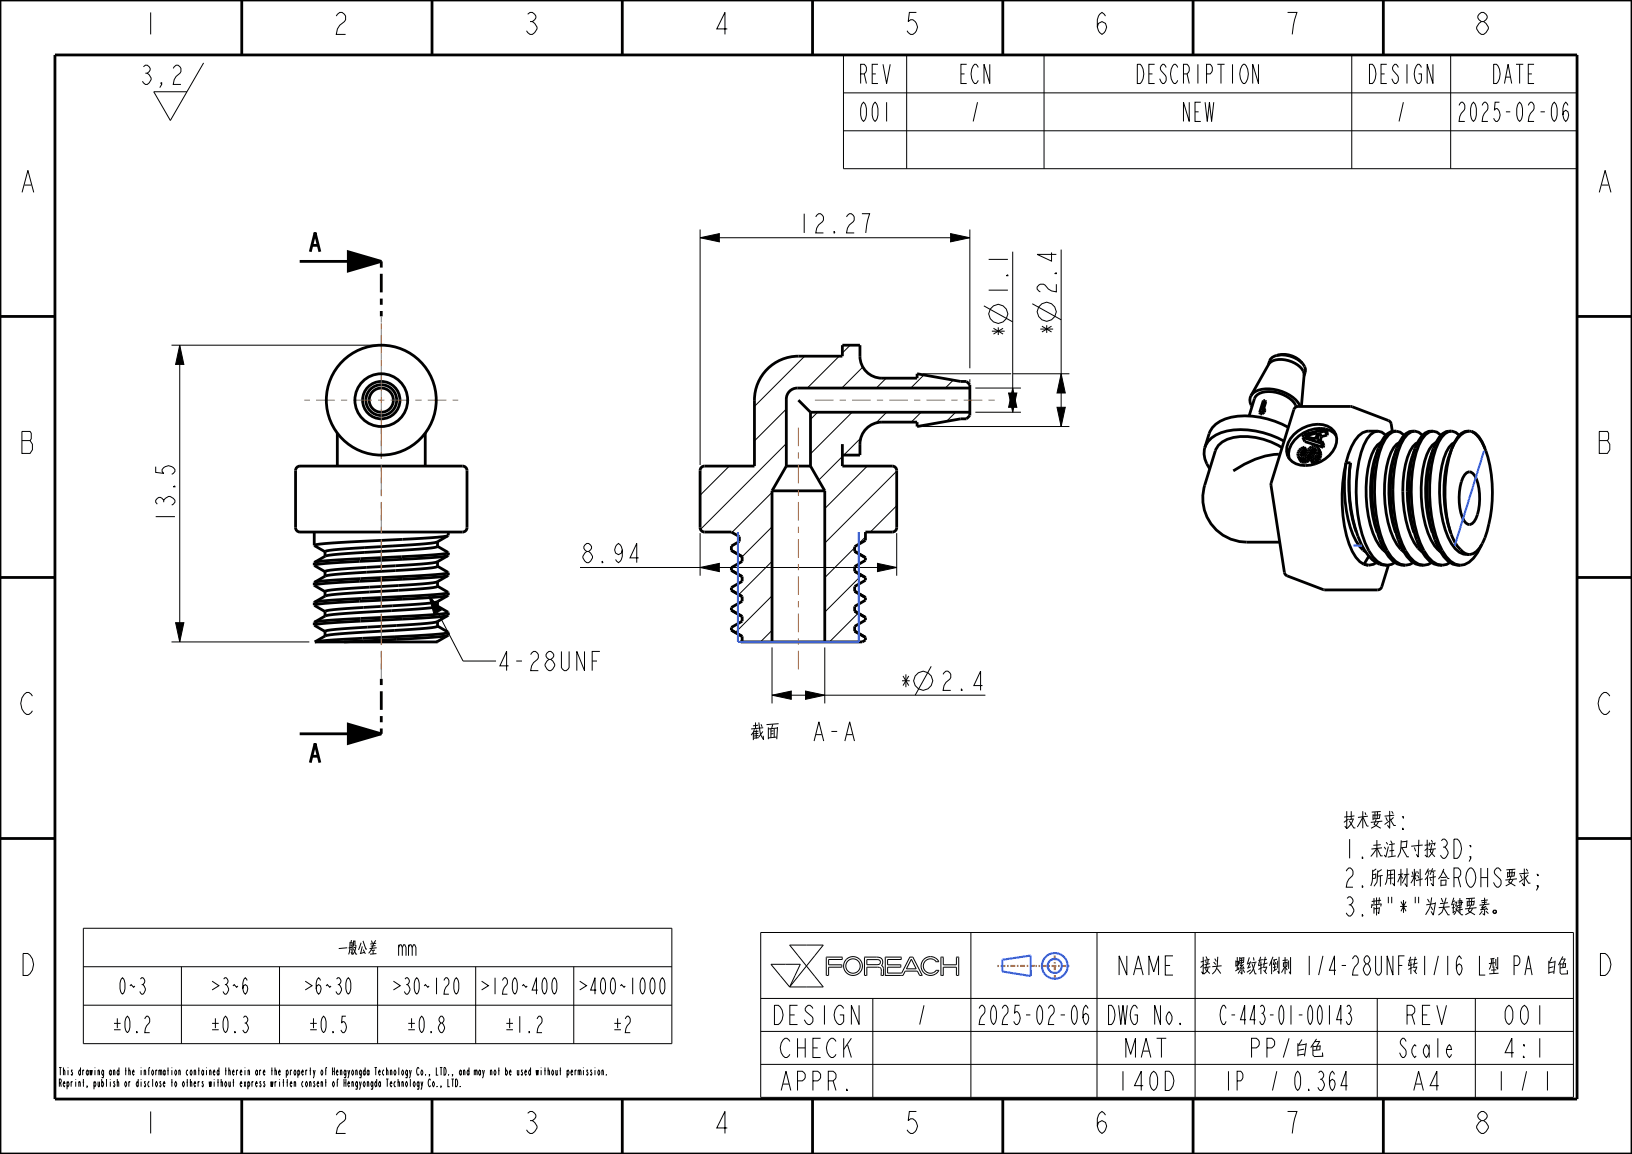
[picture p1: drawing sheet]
<svg xmlns="http://www.w3.org/2000/svg" width="297mm" height="210mm" viewBox="0 0 297 210" stroke-linecap="round" stroke-linejoin="round" font-family="sans-serif">
<g fill="none" stroke="#000" stroke-width=".18">
<path d="M26.1 12.2l.4-.3a.8 .8 0 0 1 .8 .8l-.5 .6a1.59 1.59 0 0 1 .7 1.2 1.15 1.15 0 0 1-1 .9l-.6-.6M26.5 13.3h.3M29.4 15.4l-.1-.3h.1v.3l-.3 .5M31.5 12.4l.6-.5h.3l.5 .5a1.35 1.35 0 0 1-.8 1.5l-.4 .6-.2 .9h1.4M37.1 11.4l-6.1 10.5-3-5.2h6M153.5 10h133.5v20.7h-133.5zM153.5 16.9h133.5M165 10v20.7M190 10v20.7M207 11.7a.96 .96 0 0 1 1 .9 2.6 2.6 0 0 1-.5 2.6h-.5zM229 11.7v3.5l-1-3.5v3.5M246 10v20.7"/>
<path d="M264 10v20.7M265.5 19.2l.4-.6h.3a1.25 1.25 0 0 1-.3 2l-.2 .6-.2 .9h1.1M285.3 19.2l-.3-.6a2.91 2.91 0 0 0 0 3.5 1.6 1.6 0 0 0 .3-1.7l-.3-.3-.4 .3-.2 .5M153.5 23.8h133.5M156.9 38.9h1.4l-.6 2-.1 1.5M127.4 43.3l3.5-.8v1.5zM127.4 41.8v42.8M127.4 43.3h49.1M173 42.5l3.5 .8-3.5 .7zM176.5 41.8v25.2M179 55.7l5.3 2.9M184.3 45.8v29.2"/>
<path d="M187.9 55.3l5.2 2.9M193.1 45.4v32.2M31.2 62.8h37.2M32.7 62.8l.8 3.5h-1.5zM32.7 62.8v54M143.1 74.4l-5.8 5.8M146.4 64.8l-9.1 9.2M148.8 75l-1.3 1.3M152.7 64.8l-5.8 5.8M154.7 62.8l-1.4 1.4M155.1 75l-7.6 7.6M156.7 79.7l-3.1 3.1"/>
<path d="M157 66.8l-3.8 3.8M161.3 68.8l-1.8 1.8M161.4 75l-2 2M167.6 75l-1.8 1.8M167.9 77.6h26.7M167.9 68h16.1M168.1 68.2l-2.3 2.4M173.5 69.2l-1.5 1.4M173.9 75l-1.6 1.7M176.5 69v.6M177.5 75h8.3M177.5 70.6h8.3"/>
<path d="M183.5 71.5h1.5l-.7 3.5zM184.3 70.6l.7 3.5h-1.5zM184.4 68h10.2M192.4 74.1h1.5l-.8 3.5zM193.1 68l.8 3.5h-1.5zM28.3 84.9v1.1l1.5 .1-.3-.3a1.12 1.12 0 0 1 1.8-.9l.5 .5v.4l-.5 .5M127.4 97v7.8M132.7 84.8l-5.3 5.3M140.5 89.6l-7.3 7.3M140.5 95.9l-5.4 5.4M143.1 80.7l-15.6 15.6M153.3 83.1l-4.3 4.3"/>
<path d="M155.5 99.7l-5.4 5.4M157.5 97.7l-1.5 1.5M157.8 84.8l-7.7 7.8M163.2 92l-4.8 4.8M163.2 85.7l-13.1 13.1M163.2 97v7.8M31.2 116.8h25.1M32 113.3h1.5l-.8 3.5zM78 108.3l2.3 2.7-1.3 .7zM78 108.3l6.3 12h6M105.6 103.3h57.6M109.2 118.5h-1.4v3.5"/>
<path d="M116.2 101.5h-1.5l1.2-2.6v3.5M127.4 103.3l3.5-.8v1.5zM140.5 102.2l-6 6M140.5 108.4l-6.7 6.7M140.5 117.8v10.2M140.5 114.7l-2.1 2.1M150.1 117.8v10.2M156.2 111.6l-5.3 5.2M156.8 104.7l-6.7 6.7M159.7 102.5l3.5 .8-3.5 .7zM107.8 120.3h.8M140.5 126.5l3.5-.7v1.5z"/>
<path d="M140.5 126.5h38.8M146.6 125.8l3.5 .7-3.5 .8zM169.5 121.3l-2.9 5.2M15.2 168.9h107.1v21h-107.1zM15.2 175.9h107.1M33 175.9v14M50.9 175.9v14M68.7 175.9v14M72.5 172.4l.3-.5h.2l.2 .5v1.5M86.6 175.9v14M104.4 175.9v14M138.4 169.7h147.9v30h-147.9z"/>
<path d="M140.3 175.5h5.3l-1.9 4.1zM143.7 172h6.1l-3 3.8zM146.8 175.8l3 3.8h-6.1M146.8 175.8l-3.1 3.8M150.8 177.5v-1.5h2.4v-.4h-2.4v-1h2.4l.1-.4h-2.9v3.3h.4M157.8 174.6l2.1 .1 .3 .1v.4l-.4 .3h-2zM157.8 177.5v-1.5h1.9l.4 .1 .2 .2 .1 1.2h.4M160.8 177.5v-1.3l-.4-.5 .2-.6-.2-.7-.7-.2h-2.3l-.1 3.3h.5M164.3 177.5h.1M165.9 174.6l.8 1.7h-1.7zM166.1 174.2h-.5l-1.5 2.9h-2.6v-1.1h2.4v-.4h-2.4v-1h2.5v-.4h-2.9v3.3h3.2M166.1 174.2h.1"/>
<path d="M166.1 174.2l1.7 3.3h-.4l-.4-.8h-2.3l-.4 .8M170.4 175l-.7-.5h-.8l-.6 .5-.3 .8 .3 .8 .6 .4h.8l.7-.4M170.4 176.6h.1M170.4 175h.1M170.4 176.6h.4M170.4 175h.5l-.4-.5-.5-.3-.7-.1-.7 .1-.5 .4-.3 .5-.2 .5 .1 .7 .5 .8 1 .4 1-.2 .7-.7M170.8 176.6h.1M171.2 174.2h.5v1.4h2.4v-1.4h.4v3.3h-.4v-1.5h-2.4v1.5h-.5zM176.7 169.7v30M199.6 169.7v30M217.5 169.7v30M15.2 182.9h107.1"/>
<path d="M50.7 195.1h.3l-.1-.4a.68 .68 0 0 0 0 1l.1-.3M52.1 195.1l.2-.4a.58 .58 0 0 1-.1 1l-.1-.4M52.1 194.7v1.4M52.8 197.2h.3l-.1-.4a.68 .68 0 0 0 0 1l.1-.3M52.8 194.7v1M53.1 194.8l-.2-.1-.1 .3M53.5 197.1l.2-.3 .1 1M53.5 196.8v1M53.7 194.7a.68 .68 0 0 1 0 1 .68 .68 0 0 1 0-1zM54.2 195.1l.2-.4a.58 .58 0 0 1-.1 1l-.1-.4M54.2 194.7v1.4M54.9 195.1h.3l-.1-.4a.68 .68 0 0 0 0 1l.1-.3"/>
<path d="M55.2 196.9l-.1-.1a.68 .68 0 0 0 0 1l.1-.2M55.6 194.7v1M55.8 196.8a.68 .68 0 0 1 0 1 .68 .68 0 0 1 0-1zM55.9 194.8l-.2-.1-.1 .3M56.3 197.1l.2-.3 .1 1M56.3 194.8h.3M56.3 196.8v1M56.5 194.3v1.4M57 194.7l.2 .8-.2 .6M57.3 196.9l-.1-.1-.1 .1a.52 .52 0 0 1 0 .9l-.1-.3M57.4 194.7l-.2 .8M57.7 197.2h.3l-.1-.4a.68 .68 0 0 0 0 1l.1-.3"/>
<path d="M58.4 197.1l.2-.3 .1 1M58.4 196.8v1M58.6 194.7a.68 .68 0 0 1 0 1 .68 .68 0 0 1 0-1zM59.1 196.9h.3M59.2 194.8h.2M59.3 196.4v1.4M59.5 194.4l-.1-.1-.1 .2v1.2M60.7 196.8a.68 .68 0 0 1 0 1 .68 .68 0 0 1 0-1zM61.3 196.9h.2M61.6 196.5l-.1-.1-.1 .2v1.2M81.5 196.4v1.4h.4M82.4 196.4v1.4"/>
<path d="M82.9 196.4h.2a1.23 1.23 0 0 1 0 1.4h-.2zM83.7 197.6l.1 .2zM101.8 194.8h.3M102 194.3v1.4M103.2 195.1l.2-.4a.58 .58 0 0 1-.1 1l-.1-.4M103.2 194.7v1.4M103.9 195.1h.3l-.1-.4a.68 .68 0 0 0 0 1l.1-.3M104.6 194.7v1M104.9 194.8l-.2-.1-.1 .3M105.2 195l.2-.3 .1 1M105.2 194.7v1M105.5 195l.2-.3v1"/>
<path d="M106.2 194.3v.1M106.2 194.7v1M107 194.8l-.1-.1-.1 .1a.52 .52 0 0 1 0 .9l-.1-.3M107.7 194.8l-.1-.1-.1 .1a.52 .52 0 0 1 0 .9l-.1-.3M108.3 194.3v.1M108.3 194.7v1M109 194.7a.68 .68 0 0 1 0 1 .68 .68 0 0 1 0-1zM109.5 195l.2-.3 .1 1M109.5 194.7v1M110.3 195.5l.1 .2zM138.4 181.7h147.9M138.4 187.7h147.9"/>
<path d="M138.4 193.7h147.9M158.8 181.7v18M178.2 183.5l.4-.6h.2a1.25 1.25 0 0 1-.2 2.1l-.3 .6-.1 .8h1M198 183.5l-.4-.6a2.91 2.91 0 0 0 0 3.5 1.6 1.6 0 0 0 .4-1.7l-.4-.3-.4 .3-.1 .6M223.1 183.5l-.3-.6a.94 .94 0 0 0-.7 .9 2.98 2.98 0 0 0 .5 2.6h.2l.3-.5M245.1 183.2l.2-.3a.82 .82 0 0 1 .6 .7 .82 .82 0 0 1-.4 .8l.3 .3a1.35 1.35 0 0 1-.3 1.7h-.2l-.3-.5M245.3 184.4h.2M250.6 181.7v18M268.5 181.7v18"/>
<circle cx="181.7" cy="57.1" r="1.72"/>
<circle cx="190.5" cy="56.8" r="1.72"/>
<circle cx="168" cy="123.9" r="1.72"/>
<circle cx="155.2" cy="175.8" r="1.31"/>
<circle cx="155.2" cy="175.8" r="1.71"/>
</g>
<g fill="#000">
<path d="M63.4 45.8l6 1.8-6 1.7zM127.4 43.3l3.5-.8v1.5zM173 42.5l3.5 .8-3.5 .7zM32.7 62.8l.8 3.5h-1.5zM184.3 70.6l.7 3.5h-1.5zM183.5 71.5h1.5l-.7 3.5zM193.1 68l.8 3.5h-1.5zM192.4 74.1h1.5l-.8 3.5zM32 113.3h1.5l-.8 3.5zM78 108.3l2.3 2.7-1.3 .7zM127.4 103.3l3.5-.8v1.5zM159.7 102.5l3.5 .8-3.5 .7z"/>
<path d="M63.4 131.8l6 1.7-6 1.8zM140.5 126.5l3.5-.7v1.5zM146.6 125.8l3.5 .7-3.5 .8z"/>
</g>
<g fill="none" stroke="#000" stroke-width=".51">
<path d="M0 0h297v210h-297zM10 10h277v190h-277zM44 .1v10M78.6 .1v10M113.2 .1v10M147.9 .1v10M182.5 .1v10M217.1 .1v10M251.7 .1v10M0 57.6h10M54.5 47.6h14.9M63.4 45.8l6 1.8-6 1.7z"/>
<path d="M287 57.6h10M145.3 72.8l2.2 2.2M147.5 75v9.8M147.5 75h29M176.5 70.6h-31.4a2 2 0 0 0-2 2v12.2M229.2 75.1l.2 .2h.3M229.2 75.1h.4M229.6 75.1l.1 .2M230 74.8l.1 .2M230 74.8l-.4 .3M230.1 74.4l.1 .2-.1 .4M230.1 74.4l-.1 .4"/>
<path d="M230.1 75l-.4 .3M230.2 72.9l.2 .2-.5 1.4M230.2 72.9h-.3l-.7 2.2M230.2 72.9l-.5 1.8 .4-.3M232.4 64.7a1.68 1.68 0 0 0-1.4 1M232.4 64.7a5.3 5.3 0 0 1 4.6 1.4M232.4 64.7a4.4 4.4 0 0 1 4.6 1.4M237 66.1a1.76 1.76 0 0 1 .5 1.6M237.1 79.6l.4 .8 3.3 1M237.1 79.6l3.4 1.1M237.5 79.4l2.3-.6-.4 1.1zM239.5 79.7l-.5 .1"/>
<path d="M240.1 78.7l.4 .7M240.1 78.7l-.4 1.3 .9 .3M240.5 79.4l-.2 .8M241.1 78.4l-1 .3M241.1 78.4l.4 .8M241.3 78l-4 1.1-.2 .5M241.3 78l.3 .8-.1 .4M241.3 78l-.2 .4M241.5 79.2l-1 .2M249 78.5a2.97 2.97 0 0 0-2.4 1.7l-.7 1.1-.9 2.9M252.2 79.2a1.79 1.79 0 0 0-2.8-.1 9.8 9.8 0 0 0-2.1 4.8 28.3 28.3 0 0 0 1.1 14.9 6.6 6.6 0 0 0 3.1 3.9l.9 .2 .8-.2 .7-.3M253.4 78.5l-.3-1.5-.2-.4-7-2.6-10 .1-.4 .4-4.2 13.6 2.4 16.1 .4 .5 6.9 2.6 9.7 .1 .4-.2 .3-.3 1.3-4.1"/>
<path d="M253.6 78.5a2.94 2.94 0 0 0-2.3 2l-.5 1.1M255.5 79.2a1.8 1.8 0 0 0-2.8-.1 9.8 9.8 0 0 0-2.1 4.9 28.3 28.3 0 0 0 1.2 14.8 6.6 6.6 0 0 0 3 3.9l1 .2 .8-.2 .6-.3M257 78.5a2.94 2.94 0 0 0-2.3 2l-.5 1.1M258.9 79.2a1.74 1.74 0 0 0-2.8-.2 9.2 9.2 0 0 0-2.1 4.7 28.2 28.2 0 0 0 1.2 15.3 6.5 6.5 0 0 0 3 3.7l.9 .2 .8-.2 .6-.3M260.3 78.5a2.68 2.68 0 0 0-2.1 1.7l-.7 1.4M262.2 79.2a1.8 1.8 0 0 0-2.8-.1 9.8 9.8 0 0 0-2.1 4.9 28.3 28.3 0 0 0 1.2 14.8 6.6 6.6 0 0 0 3 3.9l.9 .2 .9-.2 .6-.3M263.7 78.5a2.94 2.94 0 0 0-2.3 2l-.5 1.1M265.6 79.2a1.87 1.87 0 0 0-3.2 .4 16.7 16.7 0 0 0-2.2 8.6 25.2 25.2 0 0 0 2.3 12 4.3 4.3 0 0 0 3.3 2.7 3.9 3.9 0 0 0 3.1-2.4l.7-1.3M267 78.5a2.94 2.94 0 0 0-2.3 2l-.5 1.3M267.8 78.5a4.5 4.5 0 0 1 2.5 3.1M267.8 78.5a2.4 2.4 0 0 0-2.6 1.3l-1 2M267.8 78.5a5.8 5.8 0 0 1 2.6 3.6 24.5 24.5 0 0 1-.6 16.8 3.1 3.1 0 0 1-2.4 2"/>
<path d="M54 85.1l.6-.3h29.6a.8 .8 0 0 1 .8 .8v10.4a.8 .8 0 0 1-.8 .8h-29.6a.8 .8 0 0 1-.8-.8v-10.4zM79.6 99.4l2 1.2a48.5 48.5 0 0 1-8.5 .7l-7.5 .4a54.3 54.3 0 0 0-8.4 .6M79.6 98.6v.8a38.6 38.6 0 0 1-8.1 .8l-10.7 .7a5.4 5.4 0 0 0-3.6 1.4M81.5 97.5l-1.9 1.1a48.1 48.1 0 0 1-8.1 .8l-11.6 .8-.7 .2v.8M81.5 97.5l-3.2 .4-11 .5a64.9 64.9 0 0 0-10.1 .8l2 1.2M81.6 97.4l-.1 .1M140.5 89.3v27.5M140.5 89.3h9.6M143.1 84.8h4.4M143.1 84.8l-2.6 4.5M147.5 84.8l2.6 4.5M150.1 89.3v27.5"/>
<path d="M153.3 80.8v4h9.1a.8 .8 0 0 1 .8 .8v10.4a.8 .8 0 0 1-.8 .8h-4.9v1.5l-2 1.2v.8l2 1.2M153.3 82.8h3.2a5.5 5.5 0 0 1 1.2-4.8 4 4 0 0 1 2.8-1.2h6.4v.8l7.9-1.4h1.1l.6-.6v-5.6l-.6-.6h-1.1l-7.9-1.4v.8h-6.4a4 4 0 0 1-4-4v-2h-3.2v2h-8a8 8 0 0 0-8 8v12h-9.1a.8 .8 0 0 0-.8 .8v10.4a.8 .8 0 0 0 .8 .8h4.9l1.5 .9v.8l-1.5 .9v.8M232.7 82.7a14.7 14.7 0 0 0-8.3 3M233.3 81.5a12 12 0 0 0-10-1.6 3.4 3.4 0 0 0-2.1 2.1l-2 6.3a8 8 0 0 0 7.7 10.4M236.3 83.1l.6 1M236.3 83.1l.2 .2M236.5 83.3l.4 .8M236.5 83.3l.3 .1M236.7 82.6l.1 .3 .3 .1M236.7 82.6l.2 .4M236.8 82.2l.3 .7M236.8 82.2l-.1 .4"/>
<path d="M236.8 83.4l.4 .7M236.8 83.4h.3M236.9 84.1h.3M236.9 82l.4 .7M236.9 82l-.1 .2M237.1 83.4l.4 .7M237.1 81.8l.4 .8M237.1 81.8l-.2 .2M237.1 82.9v.1M237.2 84.1h.3M237.3 82.7l-.2 .2M237.3 81.8l.4 .7"/>
<path d="M237.3 81.8h-.2M237.4 81.4a1.32 1.32 0 0 0-1.1 1.7M237.4 81.4l.4 .7-.1 .4M237.4 81.4l-.1 .4M237.4 83.3l-.3 .1M237.4 83.3l.4 .8M237.5 82.6l-.2 .1M237.7 82.5l-.2 .1M237.8 84.1h-.3M237.8 83.1l-.4 .2M237.8 83.1l.4 .7M238.1 82.8l.3 .8"/>
<path d="M238.1 82.8l-.3 .3M238.2 83.8l-.4 .3M238.2 82.6l.4 .7M238.2 82.6l-.1 .2M238.3 82.2l.4 .7M238.3 82.2l-.1 .4M238.4 83.6l-.2 .2M238.5 81.9l.4 .7M238.5 81.9l-.2 .3M238.5 83.6l.4 .7h.3M238.6 83.3l-.2 .3M238.7 82.9l-.1 .4"/>
<path d="M238.7 81.7l.4 .7M238.7 81.7l-.2 .2M238.9 83.5l-.4 .1M238.9 83.5l.3 .8M238.9 82.6l-.2 .3M239 81.6l-.3 .1M239 81.6l.4 .7M239 81.6h.2M239.1 82.4l-.2 .2M239.2 81.6l.3 .3v.3M239.2 81.6l.3 .6M239.3 83.3l-.4 .2"/>
<path d="M239.3 83.3l.4 .8M239.4 82.3h.1M239.4 82.3l-.3 .1M239.5 82.2a1.01 1.01 0 0 1-.9 1l-.1 .4M239.6 83l-.3 .3M239.6 83l.4 .8M239.7 84.1l-.5 .2M239.8 82.7l.4 .7M239.8 82.7l-.2 .3M239.9 81.6l.1 .2M239.9 81.6a1.2 1.2 0 0 0-1.2-.4 1.2 1.2 0 0 0-.8 1 .93 .93 0 0 1-.8 .8M239.9 81.6l.5 1"/>
<path d="M240 82.2l.4 .7M240 82.2l-.2 .5M240 81.8v.4M240 81.8l.4 .8M240 83.8l-.3 .3M240.2 83.4l-.2 .4M240.4 82.9l-.2 .5M240.4 82.6v.3M240.5 80.7l.3 .7M240.6 80.3l.3 .7-.1 .4M240.6 80.3l-.1 .4M245 84.2a26.4 26.4 0 0 0 1.2 13.1 6.1 6.1 0 0 0 2.3 3.1"/>
<path d="M245 84.2a28.2 28.2 0 0 0 .5 14.8 6.1 6.1 0 0 0 2.7 3.7M245 84.2h.8M245.8 84.2a28.5 28.5 0 0 0 1.9 14.8 7 7 0 0 0 3.4 3.7l.9 .2M245.8 84.2a26.9 26.9 0 0 0 1 12.6M250.8 81.6a27.5 27.5 0 0 0 .6 17.3 6.8 6.8 0 0 0 2.9 3.7l1 .3M250.8 81.6a22.6 22.6 0 0 0-.2 15.3M251.3 80.5a3.3 3.3 0 0 0-1.7 2.2 22.5 22.5 0 0 0 .8 15.6l.7 1 1 1.1M254.2 81.6a27.5 27.5 0 0 0 .5 17.3 6.8 6.8 0 0 0 2.9 3.7l1.1 .3M254.2 81.6a22.5 22.5 0 0 0-.2 15.3M254.6 80.6a4.4 4.4 0 0 0-1.9 3 23.2 23.2 0 0 0 .9 14.3l.6 1.2 .7 .8 .6 .5M257.5 81.6a27.5 27.5 0 0 0 .6 17.4 6.7 6.7 0 0 0 2.8 3.6l1.1 .3M257.5 81.6a22.3 22.3 0 0 0-.2 15.3"/>
<path d="M258 80.6a3.8 3.8 0 0 0-1.9 2.6 22.3 22.3 0 0 0 1.3 15.6l.6 .9 .8 .7M260.9 81.6a27.5 27.5 0 0 0 .5 17.3 6.7 6.7 0 0 0 3 3.8l.9 .2M260.9 81.6a22.7 22.7 0 0 0-.3 15.3M261.3 80.5a3.3 3.3 0 0 0-1.6 2.2 22.5 22.5 0 0 0 .7 15.6l.7 1 1 1.1M264.2 81.8a22.5 22.5 0 0 0-.2 15.1M264.2 81.8a25.6 25.6 0 0 0 .1 15.9 5.2 5.2 0 0 0 2.8 3.2h.3M264.7 80.6a4.2 4.2 0 0 0-1.9 2.8 23.2 23.2 0 0 0 .7 14.4 4.5 4.5 0 0 0 3.3 3.1h.6M266.9 86a.83 .83 0 0 1 1.2 .2 7.6 7.6 0 0 1 1.1 5.7 5.5 5.5 0 0 1-1.3 3.4 .83 .83 0 0 1-1.1-.1 7.6 7.6 0 0 1-1.2-5.7 5.5 5.5 0 0 1 1.3-3.5zM0 105.1h10M57.2 109.6h.1M57.2 102.3v.1M57.2 106h.1"/>
<path d="M57.2 113.2v.1M59.2 107.6v.9M59.2 111.3v.8M79.6 113.9l2 1.2a68.2 68.2 0 0 1-9.7 .8l-11 .5-3.6 .4M79.6 110.3l2 1.2a44.6 44.6 0 0 1-8.4 .7l-7.6 .3a54.3 54.3 0 0 0-8.4 .7M79.6 106.7l2 1.1a44.6 44.6 0 0 1-8.4 .8l-7.4 .3a58.8 58.8 0 0 0-8.6 .7M79.6 103l2 1.2a44.6 44.6 0 0 1-8.4 .7l-7.6 .4a54.3 54.3 0 0 0-8.4 .7M79.6 113.1v.9l-1.1 .2-17.5 1.2a5.5 5.5 0 0 0-3.7 1.4l22.3-.1M79.6 109.5v.8a41.4 41.4 0 0 1-8.3 .8 119 119 0 0 0-11.9 .9l-2.2 1.2M79.6 106.7l-.8 .2-1.9 .2-9.7 .6a47.6 47.6 0 0 0-8 .8l-2 1.1M79.6 103.1l-1 .2-2 .2-15.6 1a5.7 5.7 0 0 0-3.8 1.5M79.6 102.2v.9"/>
<path d="M79.6 105.8v.9M81.5 112l-3.2 .4-12.7 .6a44.6 44.6 0 0 0-8.4 .8l2 1.1M81.5 104.7l-4.7 .5-16.3 .9-2.2 .2-1.1 .2 2 1.2M81.5 112a5.7 5.7 0 0 1-3.7 1.4l-17.6 1.2-1 .3v.8M81.5 108.4l-1.9 1.1a50.1 50.1 0 0 1-8.2 .7l-9.6 .6-1.9 .2-.7 .3M81.5 104.7a6.5 6.5 0 0 1-4.6 1.6l-14.4 .9-2.1 .2-1.2 .2M81.5 101.1a5.7 5.7 0 0 1-3.8 1.5l-17.6 1.2-.9 .2v.9M81.5 115.6l-2.1 1.2M81.5 115.6a68.4 68.4 0 0 1-9.4 .7l-9.5 .5M81.5 108.4l-4.7 .4-16.4 .9-2.2 .2-1 .2 2 1.2M81.5 101.1l-4.7 .5-16.4 .8-2.2 .2-1 .3 2 1.1M81.6 101.1h-.1"/>
<path d="M81.6 104.7h-.1M81.6 111.9l-.1 .1M81.6 115.6h-.1M81.6 108.3l-.1 .1M133.1 114.7l1.9 1.1M133.1 107.4l1.9 1.2M133.1 114.7l2 1.1v.9l-.3 .1h22.1l.6-.3v-.5M133.1 111l2 1.2v.8l-2 1.2v.5M133.1 107.4l2 1.1v.9l-2 1.2v.4M133.1 103.8l2 1.1v.9l-2 1.1v.5M133.1 100.2l2 1.1v.9l-2 1.1v.5M133.1 111l1.9 1.2"/>
<path d="M133.1 103.8l1.9 1.1M133.1 100.2l1.9 1.1M157.5 112.3v.1M157.5 108.7h.1M157.5 105.1h.1M157.5 101.4v.1M157.5 115.9v.1M157.5 112.4v.5l-2 1.1v.9l2 1.1M157.5 108.7v.5l-2 1.2v.8l2 1.2M157.5 105.1v.5l-2 1.1v.9l2 1.1M157.5 101.5v.5l-2 1.1v.9l2 1.1M248.2 102.7l.8 .2"/>
<path d="M249.1 101.2l-.9 1.5M250.5 102.4l-.5 .3-.9 .2-.9-.2M287 105.1h10M54.5 133.5h14.9M63.4 131.8l6 1.7-6 1.8zM0 152.6h10M287 152.6h10M44 200.1v10M78.6 200.1v10M113.2 200.1v10M147.9 200.1v10M182.5 200.1v10"/>
<path d="M217.1 200.1v10M251.7 200.1v10"/>
<circle cx="69.4" cy="72.8" r="3.4"/>
<circle cx="69.4" cy="72.8" r="2.2"/>
<circle cx="69.4" cy="72.8" r="2.8"/>
</g>
<g fill="none" stroke="#36f" stroke-width=".38">
<path d="M187.6 173.9v3.7l-5.2-.8v-2.1l5.2-.8"/>
<circle cx="192" cy="175.8" r="2.34"/>
<circle cx="192" cy="175.8" r="1.29"/>
</g>
<path d="M181.5 175.8h6.8M191.9 173.3l.1 5M194.6 175.8h-6.2" fill="none" stroke="#c66" stroke-width=".38" stroke-dasharray=".3 .3 .9 .3" stroke-linecap="butt"/>
<path d="M69.4 47.6v10M69.4 123.5v10" fill="none" stroke="#000" stroke-width=".51" stroke-dasharray="1.1 1.1 3.4 1.1" stroke-linecap="butt"/>
<path d="M69.4 57.6v65.9" fill="none" stroke="#7c7c85" stroke-width=".18" stroke-dasharray="1.1 1.1 3.4 1.1" stroke-linecap="butt"/>
<!-- layer: 02___PRT_ALL_AXES -->
<g fill="none" stroke="#000" stroke-width=".51">
<path d="M61.4 78.8v6M77.4 78.8v6M227.7 72l3.2-5.7a3.2 3.2 0 0 1 3.6-.7 3.3 3.3 0 0 1 2.8 2.7l-.5 5.7M227.7 72a1.83 1.83 0 0 0 .1 2M227.7 72a3.3 3.3 0 0 1 3.3-1.2 6.5 6.5 0 0 1 5.6 3.2M231 65.7l-.2 .7M234.5 77.8a15.2 15.2 0 0 0-11.5-1.6 4.5 4.5 0 0 0-3 2.7l-.7 2.5M235.5 79.1a5.6 5.6 0 0 1 6.7-1.2 2.86 2.86 0 0 1 .3 4.2 6 6 0 0 1-6.7 2.3 2.86 2.86 0 0 1-.9-4.6zM235.9 74a5.5 5.5 0 0 0-5.6-2.7 2.11 2.11 0 0 0-2 1.3l-1 3.1M237.5 67.7l-.2 .7M241.2 78.1a6 6 0 0 0-6.6 3.6l-.1 .8 .1 1M241.3 78.1l.7 .2 .7 .5 .4 .4"/>
<path d="M249 78.5h1.7M253.6 78.5h.5M257 78.5h.4M260.3 78.5h.5M263.7 78.5h.4M267 78.5h.4M57.2 96.8v2.4M81.6 96.8v.6M219.3 81.4a4.5 4.5 0 0 0 .9 3.9M226.9 98.7h6M232.6 82.7h.3M233.7 80.3a15.2 15.2 0 0 0-11.5-1.6 4.5 4.5 0 0 0-2.9 2.7"/>
<path d="M57.2 102.4v.5M57.2 106v.5M57.2 109.6v.5M57.2 113.3v.5M81.6 100.6v.5M81.6 104.2v.5M81.6 107.8v.5M81.6 111.5v.4M81.6 115.1v.5M252 102.9h.4M255.3 102.9h.5M258.7 102.9h.4"/>
<path d="M262 102.9h.4M265.3 102.9h.5"/>
<circle cx="69.4" cy="72.8" r="10"/>
<circle cx="69.4" cy="72.8" r="4.8"/>
</g>
<path d="M69.4 72.8v5M69.4 72.8v-14M69.4 72.8h-14M69.4 72.8h14" fill="none" stroke="#963" stroke-width=".18" stroke-dasharray="1.1 1.1 3.4 1.1" stroke-dashoffset=".6" stroke-linecap="butt"/>
<path d="M148.3 72.8h33.2M69.4 121.8v-44M145.3 121.8v-44" fill="none" stroke="#963" stroke-width=".18" stroke-dasharray="1.1 1.1 3.4 1.1" stroke-dashoffset="2.3" stroke-linecap="butt"/>
<!-- layer: 03___PRT_ALL_CURVES -->
<path d="M156.3 96.8v20h-22v-20M246.3 99.3h1.6M270.1 82l-5.4 17.3" fill="none" stroke="#36f" stroke-width=".38"/>
<g font-size="5.2">
<text x="26.1" y="6.3">1</text>
<text x="60.7" y="6.3">2</text>
<text x="95.4" y="6.3">3</text>
<text x="130" y="6.3">4</text>
<text x="164.6" y="6.3">5</text>
<text x="199.2" y="6.3">6</text>
<text x="233.9" y="6.3">7</text>
<text x="268.5" y="6.3">8</text>
<text x="3.8" y="35">A</text>
<text x="290.8" y="35">A</text>
<text x="3.8" y="82.5">B</text>
<text x="290.8" y="82.5">B</text>
<text x="3.8" y="130">C</text>
<text x="290.8" y="130">C</text>
<text x="3.8" y="177.5">D</text>
<text x="290.8" y="177.5">D</text>
<text x="26.1" y="206.3">1</text>
<text x="60.7" y="206.3">2</text>
<text x="95.4" y="206.3">3</text>
<text x="130" y="206.3">4</text>
<text x="164.6" y="206.3">5</text>
<text x="199.2" y="206.3">6</text>
<text x="233.9" y="206.3">7</text>
<text x="268.5" y="206.3">8</text>
</g>
<g font-size="4.6">
<text x="156.7" y="15.2">REV</text>
<text x="174.9" y="15.2">ECN</text>
<text x="208.6" y="15.2">DESCRIPTION</text>
<text x="249.9" y="15.2">DESIGN</text>
<text x="272.1" y="15.2">DATE</text>
<text x="156.7" y="22.1">001</text>
<text x="176.6" y="22.1">/</text>
<text x="215.4" y="22.1">NEW</text>
<text x="254.1" y="22.1">/</text>
<text x="267" y="22.1">2025-02-06</text>
<text x="55.9" y="45.8">A</text>
<text x="145" y="42.4">12.27</text>
<text x="192.2" y="53.8" transform="rotate(-90 192.2 53.8)">2.4</text>
<text x="183.4" y="54.2" transform="rotate(-90 183.4 54.2)">1.1</text>
<text x="183.4" y="61.7" transform="rotate(-90 183.4 61.7)">*</text>
<text x="192.2" y="61.3" transform="rotate(-90 192.2 61.3)">*</text>
<text x="31.8" y="95.4" transform="rotate(-90 31.8 95.4)">13.5</text>
<text x="105.6" y="102.4">8.94</text>
<text x="90.3" y="122">4-28UNF</text>
<text x="163.5" y="125.6">*</text>
<text x="170.9" y="125.6">2.4</text>
<text x="134" y="134.9">截面</text>
<text x="149.2" y="134.9">A-A</text>
<text x="55.9" y="138.8">A</text>
<text x="244.4" y="150.9">技术要求:</text>
<text x="244.4" y="156.2">1.未注尺寸按3D;</text>
<text x="244.4" y="161.4">2.所用材料符合ROHS要求;</text>
<text x="244.4" y="166.7">3.带&quot;*&quot;为关键要素。</text>
<text x="204" y="177.4">NAME</text>
<text x="215.2" y="177.4">接头 螺纹转倒刺 1/4-28UNF转1/16 L型 PA 白色</text>
<text x="141.8" y="186.4">DESIGN</text>
<text x="166.9" y="186.4">/</text>
<text x="179.6" y="186.4">2025-02-06</text>
<text x="202.6" y="186.4">DWG No.</text>
<text x="224.1" y="186.4">C-443-01-00143</text>
<text x="256.2" y="186.4">REV</text>
<text x="274" y="186.4">001</text>
<text x="143" y="192.4">CHECK</text>
<text x="205.2" y="192.4">MAT</text>
<text x="227.6" y="192.4">PP /白色</text>
<text x="255.3" y="192.4">Scale</text>
<text x="274" y="192.4">4:1</text>
<text x="143" y="198.4">APPR.</text>
<text x="204" y="198.4">140D</text>
<text x="222.9" y="198.4">IP</text>
<text x="230.9" y="198.4">/</text>
<text x="236.1" y="198.4">0.364</text>
<text x="257.3" y="198.4">A4</text>
<text x="272.4" y="198.4">1</text>
<text x="276.6" y="198.4">/ 1</text>
</g>
<g font-size="3.9">
<text x="59.9" y="173.9">一般公差</text>
<text x="74.6" y="173.9">mm</text>
<text x="21.9" y="180.9">0~3</text>
<text x="38.3" y="180.9">＞3~6</text>
<text x="55.4" y="180.9">＞6~30</text>
<text x="71.8" y="180.9">＞30~120</text>
<text x="88.2" y="180.9">＞120~400</text>
<text x="106" y="180.9">＞400~1000</text>
<text x="20.4" y="187.9">±0.2</text>
<text x="38.3" y="187.9">±0.3</text>
<text x="56.1" y="187.9">±0.5</text>
<text x="74" y="187.9">±0.8</text>
<text x="91.8" y="187.9">±1.2</text>
<text x="111.1" y="187.9">±2</text>
</g>
<g font-size="1.8">
<text x="10.6" y="195.7">This drawing and the information contained therein are the property of</text>
<text x="10.6" y="197.8">Reprint, publish or disclose to others without express written consent of</text>
<text x="60.3" y="195.7">Hengyongda Technology Co., LTD., and may not be used without permission.</text>
<text x="62.4" y="197.8">Hengyongda Technology Co., LTD.</text>
</g>
</svg>
